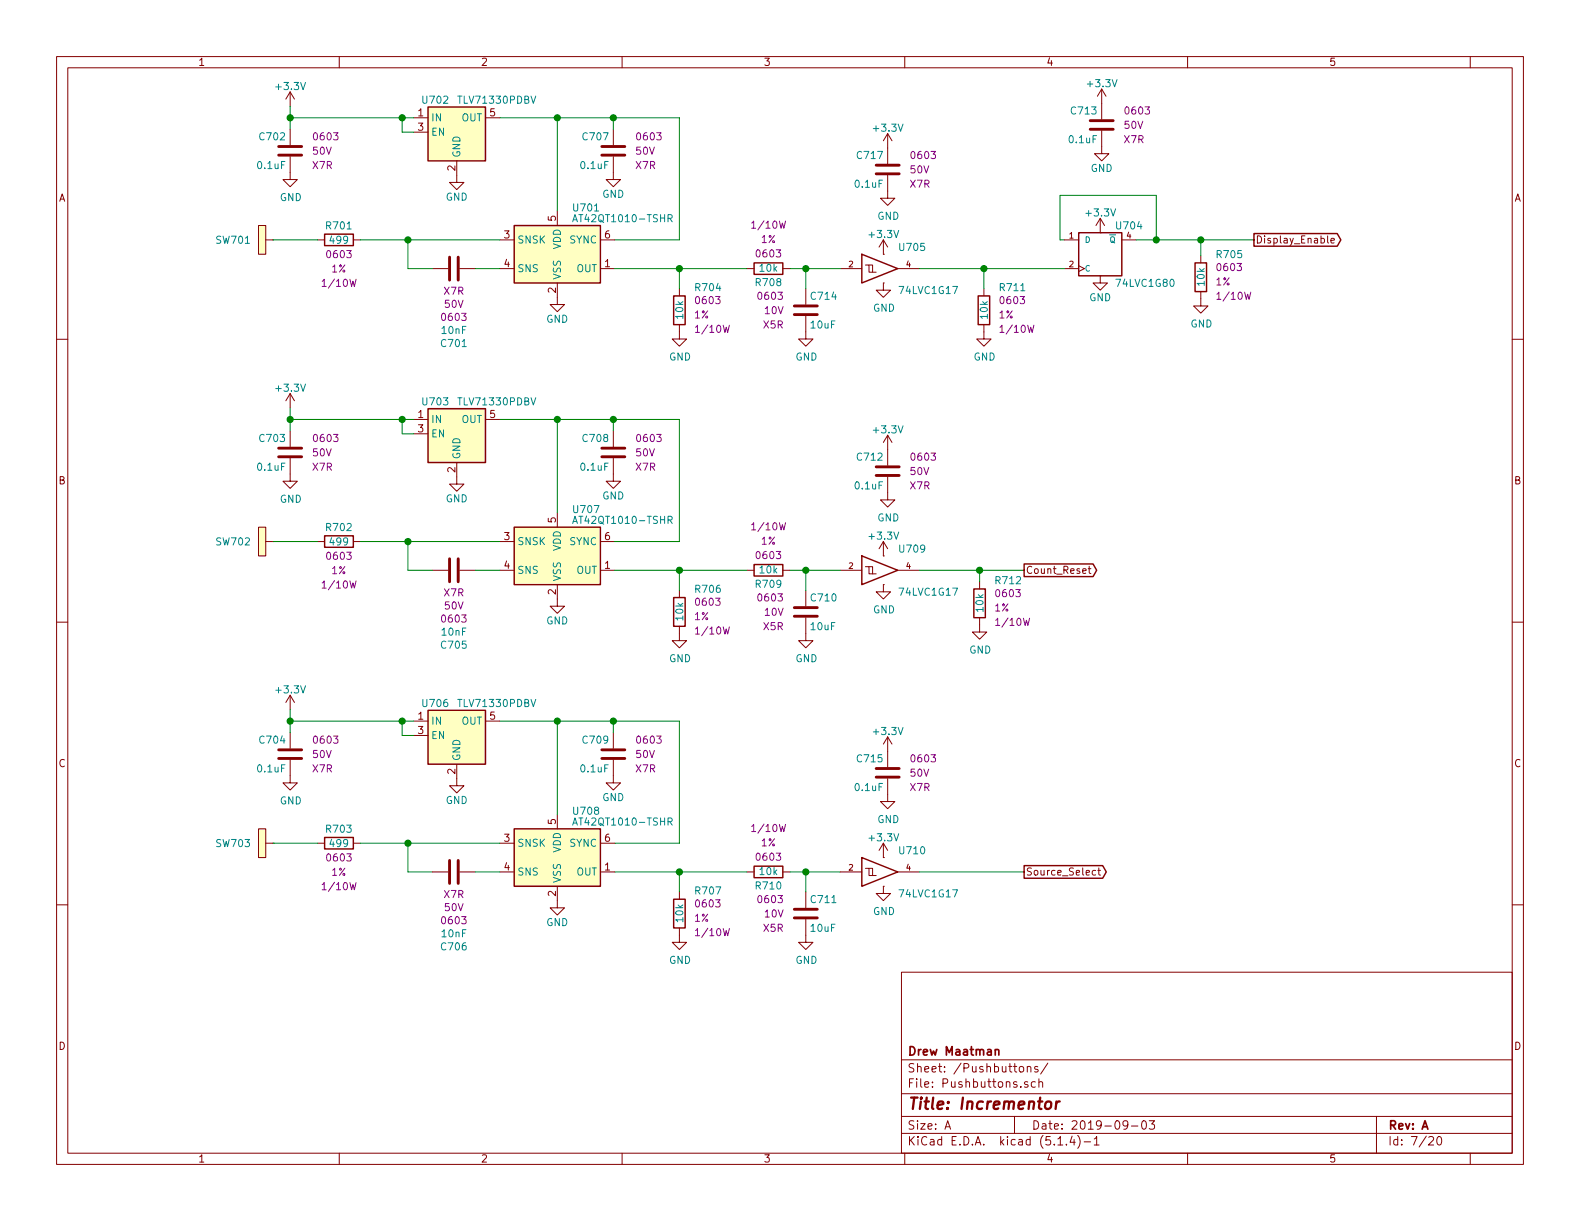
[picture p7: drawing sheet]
<svg xmlns="http://www.w3.org/2000/svg" width="279mm" height="216mm" viewBox="0 0 279 216" stroke-linecap="round" stroke-linejoin="round" font-family="sans-serif">
<g fill="none" stroke="#840000" stroke-width=".18">
<path d="M10 10h259.4v195.9h-259.4zM12 12h255.4v191.9h-255.4zM51.3 16.3l-.8 1.2M51.3 16.3v2.5M51.3 16.3l.8 1.2M60 10v2M110 10v2M160 10v2M194.8 15.7v5.4M194.8 15.7l-.7 1.3M194.8 15.7l.8 1.3M210 10v2"/>
<path d="M260 10v2M45.7 39.9h1.3v5.1h-1.3zM51.3 27.7v4.1h1.3l-1.3 1.2-1.3-1.2h1.3M51.3 22.9v2.8M73.2 20.8h2.5M73.2 23.4h2.5M80.8 28.4v3.9h1.2l-1.2 1.2-1.3-1.2h1.3M85.9 20.8h2.5M98.6 37.3v2.6M108.5 27.7v4.1h1.2l-1.2 1.2-1.3-1.2h1.3M108.5 22.9v2.8M157 31v4.1h1.2l-1.2 1.2-1.3-1.2h1.3"/>
<path d="M157 23.6l-.8 1.3M157 23.6v5.4M157 23.6l.7 1.3M194.6 38.6l-.8 1.3M194.6 38.6v2.5M194.6 38.6l.7 1.3M194.8 23.1v4.1h1.3l-1.3 1.2-1.3-1.2h1.3M10 60h2M47 42.4h1.3M48.3 42.4h.1M56.1 42.4h1.3M62.5 42.4h1.3"/>
<path d="M76.5 47.5h2.7M81.3 47.5h2.8M88.4 42.4h2.5M88.4 47.5h2.5M98.6 50v3.8h-1.3l1.3 1.3 1.2-1.3h-1.2M106.2 42.4h2.5M106.2 47.5h2.5M120.1 57.4v2.5h1.3l-1.3 1.3-1.2-1.3h1.2M120.1 51.1v1.2M132.1 47.5h1.2M138.4 47.5h1.3M142.5 55.9v4h1.3l-1.3 1.3-1.3-1.3h1.3"/>
<path d="M142.5 51.1v2.7M148.6 47.5h3.8M153 46.9h.7v1.2h1.2M153.7 46.9h.6v1.2M156.2 50h.1M156.2 45h.1M156.2 50v1.3h1.3l-1.3 1.3-1.3-1.3h1.3M156.2 42.4v2.6M156.2 42.4l-.8 1.3M156.2 42.4l.8 1.3M158.7 47.5h3.9M174 57.4v2.5h1.3l-1.3 1.3-1.3-1.3h1.3"/>
<path d="M174 51.1v1.2M188.2 42.4h2.6M188.2 47.5h2.6M190.8 47l1 .5-1 .5M194.6 48.8v1.2h1.2l-1.2 1.3-1.3-1.3h1.3M194.6 48.8h.1M194.6 41.1h.1M198.4 42.4h2.5M212.3 51.6v2.5h1.3l-1.3 1.3-1.2-1.3h1.2M212.3 45.2v1.3M234.8 41.7v1.1l.1 .2M235.4 42.5l.6-.1-.1-.2-.4-.1-.1 .2v.6h.5"/>
<path d="M267.4 60h2M51.3 69.6v2.5M51.3 76.2v2.8M51.3 69.6l-.8 1.3M51.3 69.6l.8 1.3M73.2 74.2h2.5M73.2 76.7h2.5M85.9 74.2h2.5M108.5 76.2v2.8M157 77v5.3M157 77l-.8 1.2M157 77l.7 1.2"/>
<path d="M45.7 93.2h1.3v5.1h-1.3zM47 95.8h1.3M48.3 95.8h.1M51.3 81v4.1h1.3l-1.3 1.3-1.3-1.3h1.3M56.1 95.8h1.3M62.5 95.8h1.3M80.8 81.8v3.8h1.2l-1.2 1.3-1.3-1.3h1.3M88.4 95.8h2.5M98.6 90.7v2.5M106.2 95.8h2.5M108.5 81v4.1h1.2l-1.2 1.3-1.3-1.3h1.3M156.2 98.3h.1"/>
<path d="M156.2 95.8v2.5M156.2 95.8l-.8 1.2M156.2 95.8l.8 1.2M157 84.3v4.1h1.2l-1.2 1.3-1.3-1.3h1.3M10 110h2M76.5 100.8h2.7M81.3 100.8h2.8M88.4 100.8h2.5M98.6 103.4v3.8h-1.3l1.3 1.3 1.2-1.3h-1.2M106.2 100.8h2.5M120.1 110.7v2.6h1.3l-1.3 1.3-1.2-1.3h1.2M120.1 104.4v1.3"/>
<path d="M132.1 100.8h1.2M138.4 100.8h1.3M142.5 109.2v4.1h1.3l-1.3 1.3-1.3-1.3h1.3M142.5 104.4v2.8M148.6 100.8h3.8M153 100.2h.7v1.3h1.2M153.7 100.2h.6v1.3M156.2 103.4h.1M156.2 103.4v1.2h1.3l-1.3 1.3-1.3-1.3h1.3M158.7 100.8h3.9M173.2 109.2v2.6h1.3l-1.3 1.2-1.2-1.2h1.2M173.2 102.9v1.2"/>
<path d="M192.4 100.6h.5M192.6 100.1v1.1l.3 .2M267.4 110h2M51.3 134.4v4h1.3l-1.3 1.3-1.3-1.3h1.3M51.3 122.9v2.6M51.3 129.5v2.8M51.3 122.9l-.8 1.3M51.3 122.9l.8 1.3M73.2 127.5h2.5M73.2 130h2.5M80.8 135.1v3.8h1.2l-1.2 1.3-1.3-1.3h1.3M85.9 127.5h2.5"/>
<path d="M108.5 134.4v4h1.2l-1.2 1.3-1.3-1.3h1.3M108.5 129.5v2.8M157 137.7v4h1.2l-1.2 1.3-1.3-1.3h1.3M157 130.3v5.3M157 130.3l-.8 1.3M157 130.3l.7 1.3M10 160h2M45.7 146.6h1.3v5h-1.3zM47 149.1h1.3M48.3 149.1h.1M56.1 149.1h1.3M62.5 149.1h1.3"/>
<path d="M76.5 154.2h2.7M81.3 154.2h2.8M88.4 149.1h2.5M88.4 154.2h2.5M98.6 156.7v3.8h-1.3l1.3 1.3 1.2-1.3h-1.2M98.6 144v2.6M106.2 149.1h2.5M106.2 154.2h2.5M120.1 157.7v1.3M132.1 154.2h1.2M138.4 154.2h1.3M142.5 157.7v2.8"/>
<path d="M148.6 154.2h3.8M153 153.5h.7v1.3h1.2M153.7 153.5h.6v1.3M156.2 156.7v1.3h1.3l-1.3 1.3-1.3-1.3h1.3M156.2 156.7h.1M156.2 151.6h.1M156.2 149.1l-.8 1.3M156.2 149.1v2.5M156.2 149.1l.8 1.3M158.7 154.2h3.9M193.8 153.9h-.4l-.3 .2 .2 .6h.5M194.1 153.9h.5"/>
<path d="M194.3 153.5v1.1l.3 .1M267.4 160h2M120.1 164.1v2.5h1.3l-1.3 1.3-1.2-1.3h1.2M142.5 162.6v4h1.3l-1.3 1.3-1.3-1.3h1.3M159.4 171.9h108v32h-108zM159.4 197.4h108M159.4 193.4h108M159.4 187.4h108M167.1 199.7l.5-1.5 .5 1.5M167.2 199.2h.8M179.4 197.4v3M180.3 188.7l.2-.1 .4 .1v.7l-.2 .2-.4-.2z"/>
<path d="M181.7 188.7l.2-.1h.3l.1 1M181.7 188.6v1M181.7 191.3a.37 .37 0 0 0-.5 .2v.2l.5 .1 .1 .2-.2 .3-.4-.1M183.1 191.3h-.4l-.3 .2v.6l.3 .2 .4-.1M183.5 188.6h-.3l-.2 .2v.2l.5 .1v.4h-.5M183.7 191.4l.1-.1a.37 .37 0 0 1 .6 .2v.8M183.7 190.8v1.5M185.3 188l-1.3 1.9M199.4 198.8l-.1 .2a.48 .48 0 0 1-.6 0v-.7a.48 .48 0 0 1 .6-.1l.1 .1a1.19 1.19 0 0 1-.2 1.3l-.5 .1M200.1 199.1h1.1M202 198.3l.4-.1a.94 .94 0 0 1 0 1.5 .82 .82 0 0 1-.4-1.4zM203.2 198.2h1l-.5 .6 .4 .1v.6l-.2 .2-.7-.2"/>
<path d="M243.4 197.4v6.5M60 203.9v2M110 203.9v2M159.4 200.4h108M160 203.9v2M187.1 202.5h.8M188.6 202.3v.2M189.6 200.9l-.4 1.1h.9M189.9 201.5v1M190.6 200.8a1.71 1.71 0 0 1 0 2.2M191.7 201.9h1.2M193.5 201.4l.4-.4v1.5"/>
<path d="M193.5 202.5h.9M210 203.9v2M252.7 201.1l.2-.1h.3l.3 .4-.9 1.1h.9M254.3 201h.3a.94 .94 0 0 1 0 1.5 .8 .8 0 0 1-.6-.7 .8 .8 0 0 1 .3-.8zM260 203.9v2"/>
</g>
<path d="M185 194.9a.51 .51 0 0 1 .5-.2 .51 .51 0 0 1 .4 .4v.6a.56 .56 0 0 1-.6 .4 .56 .56 0 0 1-.5-.4zM186.8 194.8l-.1 1.3M187.4 194.8a.55 .55 0 0 0-.6 .3" fill="none" stroke="#840000" stroke-width=".41"/>
<path d="M176 185.7l.2-.1h.4v1M176 185.6v1" fill="none" stroke="#840000" stroke-width=".3"/>
<g fill="none" stroke="#840000" stroke-width=".51">
<path d="M49.3 27.4h4M49.3 25.9h4M106.4 27.4h4.1M106.4 25.9h4.1M154.9 30.7h4.1M154.9 29.2h4.1M192.8 22.9h4M192.8 21.3h4M79.5 45.5v4M81 45.5v4M140.5 55.6h4M140.5 54.1h4"/>
<path d="M49.3 79.2h4M106.4 79.2h4.1M49.3 80.8h4M79.5 98.8v4.1M81 98.8v4.1M106.4 80.8h4.1M154.9 84.1h4.1M154.9 82.6h4.1M140.5 109h4M140.5 107.4h4M49.3 134.1h4M49.3 132.6h4"/>
<path d="M106.4 134.1h4.1M106.4 132.6h4.1M154.9 137.4h4.1M154.9 135.9h4.1M79.5 152.1v4.1M81 152.1v4.1M140.5 162.3h4M140.5 160.8h4"/>
</g>
<g fill="#ffffc2" stroke="#ffffc2" stroke-width=".18">
<path d="M90.9 93.2h15.3v10.2h-15.3z"/>
<path d="M45.7 146.6h1.3v5h-1.3z"/>
<path d="M75.7 18.9h10.2v9.5h-10.2z"/>
<path d="M75.7 72.3h10.2v9.5h-10.2z"/>
<path d="M45.7 93.2h1.3v5.1h-1.3z"/>
<path d="M90.9 146.6h15.3v10.1h-15.3z"/>
<path d="M45.7 39.9h1.3v5.1h-1.3z"/>
<path d="M90.9 39.9h15.3v10.1h-15.3z"/>
<path d="M75.7 125.6h10.2v9.5h-10.2z"/>
</g>
<g fill="none" stroke="#840000" stroke-width=".25">
<path d="M75.7 18.9h10.2v9.5h-10.2zM90.9 39.9h15.3v10.1h-15.3zM57.4 41.4h5.1v2h-5.1zM119.1 52.3h2.1v5.1h-2.1zM133.3 46.5h5.1v2h-5.1zM152.4 45l6.3 2.5-6.3 2.5zM173 52.3h2v5.1h-2zM190.8 41.1h7.6v7.7h-7.6zM211.3 46.5h2.1v5.1h-2.1zM221.7 41.3h14.8l.6 1.1-.6 1.1h-14.8zM75.7 72.3h10.2v9.5h-10.2zM57.4 94.7h5.1v2.1h-5.1z"/>
<path d="M90.9 93.2h15.3v10.2h-15.3zM133.3 99.8h5.1v2.1h-5.1zM152.4 98.3l6.3 2.5-6.3 2.6zM181.1 99.7h12.2l.6 1.1-.6 1.2h-12.2zM119.1 105.7h2.1v5h-2.1zM172.2 104.1h2v5.1h-2zM75.7 125.6h10.2v9.5h-10.2zM57.4 148.1h5.1v2h-5.1zM90.9 146.6h15.3v10.1h-15.3zM119.1 159h2.1v5.1h-2.1zM133.3 153.2h5.1v2h-5.1zM152.4 151.6l6.3 2.6-6.3 2.5z"/>
<path d="M181.1 153.1h13.9l.6 1.1-.6 1.1h-13.9z"/>
</g>
<path d="M101.3 39.2l.4-1.3 .4 1.3M101.4 38.9h.6M118.1 38.6h.6l.2-.2-.1-.3-.2-.2h-.5v1.3M118.4 38.6l.5 .6M101.3 92.6l.4-1.3 .4 1.3M101.4 92.2h.6M118.1 91.9h.6l.2-.2-.1-.3-.2-.1h-.5v1.3M118.4 91.9l.5 .7M101.3 145.9l.4-1.3 .4 1.3M101.4 145.5h.6M118.1 145.3l.6-.1 .2-.1-.1-.3-.2-.2h-.5v1.3M118.4 145.3l.5 .6" fill="none" stroke="#008484" stroke-width=".18"/>
<g fill="none" stroke="#008400" stroke-width=".18">
<path d="M51.3 18.8v4.1M51.3 20.8h21.9M71.1 20.8v2.6h2.1M88.4 20.8h31.7v21.6h-11.4M98.6 20.8v16.5M108.5 20.8v2.1M48.3 42.4h7.8M63.8 42.4h24.6M72.1 42.4v5.1h4.4M84.1 47.5h4.3M108.7 47.5h23.4M120.1 47.5v3.6"/>
<path d="M139.7 47.5h8.9M142.5 47.5v3.6M162.6 47.5h25.6M174 47.5v3.6M188.2 42.4h-.7v-7.9h17v7.9M200.9 42.4h20.8M212.3 42.4v2.8M51.3 74.2h21.9M51.3 72.1v4.1M71.1 74.2v2.5h2.1M88.4 74.2h31.7v21.6h-11.4M98.6 74.2v16.5"/>
<path d="M108.5 74.2v2M48.3 95.8h7.8M63.8 95.8h24.6M72.1 95.8v5h4.4M84.1 100.8h4.3M108.7 100.8h23.4M120.1 100.8v3.6M139.7 100.8h8.9M142.5 100.8v3.6M162.6 100.8h18.5M173.2 100.8v2.1M51.3 127.5h21.9"/>
<path d="M51.3 125.5v4M71.1 127.5v2.5h2.1M88.4 127.5h31.7v21.6h-11.4M98.6 127.5v16.5M108.5 127.5v2M48.3 149.1h7.8M63.8 149.1h24.6M72.1 149.1v5.1h4.4M84.1 154.2h4.3M108.7 154.2h23.4M120.1 154.2v3.5M139.7 154.2h8.9"/>
<path d="M142.5 154.2v3.5M162.6 154.2h18.5"/>
</g>
<g fill="#008400" stroke="#008400" stroke-width=".25">
<circle cx="51.3" cy="127.5" r=".51"/>
<circle cx="71.1" cy="20.8" r=".51"/>
<circle cx="120.1" cy="100.8" r=".51"/>
<circle cx="120.1" cy="154.2" r=".51"/>
<circle cx="108.5" cy="127.5" r=".51"/>
<circle cx="71.1" cy="74.2" r=".51"/>
<circle cx="51.3" cy="20.8" r=".51"/>
<circle cx="72.1" cy="42.4" r=".51"/>
<circle cx="142.5" cy="100.8" r=".51"/>
<circle cx="98.6" cy="74.2" r=".51"/>
<circle cx="173.2" cy="100.8" r=".51"/>
<circle cx="51.3" cy="74.2" r=".51"/>
<circle cx="72.1" cy="149.1" r=".51"/>
<circle cx="71.1" cy="127.5" r=".51"/>
<circle cx="98.6" cy="20.8" r=".51"/>
<circle cx="108.5" cy="74.2" r=".51"/>
<circle cx="204.5" cy="42.4" r=".51"/>
<circle cx="142.5" cy="154.2" r=".51"/>
<circle cx="212.3" cy="42.4" r=".51"/>
<circle cx="72.1" cy="95.8" r=".51"/>
<circle cx="120.1" cy="47.5" r=".51"/>
<circle cx="98.6" cy="127.5" r=".51"/>
<circle cx="174" cy="47.5" r=".51"/>
<circle cx="108.5" cy="20.8" r=".51"/>
<circle cx="142.5" cy="47.5" r=".51"/>
</g>
<text font-size="2.8" fill="#840000" x="160.4" y="196.2">Title: Incrementor</text>
<g font-size="2.1" fill="#840000">
<text x="160.4" y="189.6">Sheet: /Pushbuttons/</text>
<text x="160.4" y="186.6">Drew Maatman</text>
<text x="160.4" y="192.3">File: Pushbuttons.sch</text>
<text x="160.4" y="202.5">KiCad E.D.A. kicad (5.1.4)-1</text>
<text x="160.4" y="199.7">Size: A</text>
<text x="182.4" y="199.7">Date: 2019-09-03</text>
<text x="245.4" y="199.7">Rev: A</text>
<text x="245.4" y="202.5">Id: 7/20</text>
</g>
<g font-size="1.8" fill="#840000">
<text x="35" y="11.6">1</text>
<text x="85" y="11.6">2</text>
<text x="135" y="11.6">3</text>
<text x="185" y="11.6">4</text>
<text x="235" y="11.6">5</text>
<text x="73.9" y="20.6">1</text>
<text x="73.9" y="23.1">3</text>
<text x="86.6" y="20.6">5</text>
<text x="10.4" y="35.6">A</text>
<text x="80.5" y="30.2" transform="rotate(-90 80.5 30.2)">2</text>
<text x="267.8" y="35.6">A</text>
<text x="98.3" y="39.1" transform="rotate(-90 98.3 39.1)">5</text>
<text x="89.2" y="42.2">3</text>
<text x="89.2" y="47.2">4</text>
<text x="107" y="47.2">1</text>
<text x="107" y="42.2">6</text>
<text x="222" y="43.1">Display_Enable</text>
<text x="98.3" y="51.8" transform="rotate(-90 98.3 51.8)">2</text>
<text x="73.9" y="73.9">1</text>
<text x="73.9" y="76.5">3</text>
<text x="86.6" y="73.9">5</text>
<text x="80.5" y="83.5" transform="rotate(-90 80.5 83.5)">2</text>
<text x="10.4" y="85.6">B</text>
<text x="267.8" y="85.6">B</text>
<text x="89.2" y="95.5">3</text>
<text x="98.3" y="92.4" transform="rotate(-90 98.3 92.4)">5</text>
<text x="107" y="95.5">6</text>
<text x="89.2" y="100.6">4</text>
<text x="107" y="100.6">1</text>
<text x="181.4" y="101.5">Count_Reset</text>
<text x="98.3" y="105.1" transform="rotate(-90 98.3 105.1)">2</text>
<text x="73.9" y="127.3">1</text>
<text x="73.9" y="129.8">3</text>
<text x="86.6" y="127.3">5</text>
<text x="10.4" y="135.6">C</text>
<text x="80.5" y="136.9" transform="rotate(-90 80.5 136.9)">2</text>
<text x="267.8" y="135.6">C</text>
<text x="89.2" y="148.8">3</text>
<text x="98.3" y="145.8" transform="rotate(-90 98.3 145.8)">5</text>
<text x="107" y="148.8">6</text>
<text x="89.2" y="153.9">4</text>
<text x="107" y="153.9">1</text>
<text x="181.4" y="154.8">Source_Select</text>
<text x="98.3" y="158.5" transform="rotate(-90 98.3 158.5)">2</text>
<text x="10.4" y="185.6">D</text>
<text x="267.8" y="185.6">D</text>
<text x="35" y="205.5">1</text>
<text x="85" y="205.5">2</text>
<text x="135" y="205.5">3</text>
<text x="185" y="205.5">4</text>
<text x="235" y="205.5">5</text>
</g>
<g font-size="1.8" fill="#008484">
<text x="49" y="15.9">+3.3V</text>
<text x="192.5" y="15.4">+3.3V</text>
<text x="74.9" y="18.3">U702</text>
<text x="76.2" y="21.5">IN</text>
<text x="81.3" y="18.3">TLV71330PDBV</text>
<text x="81.6" y="21.5">OUT</text>
<text x="154.6" y="23.3">+3.3V</text>
<text x="189.5" y="20.2">C713</text>
<text x="45.6" y="29.9">0.1uF</text>
<text x="46" y="24.8">C702</text>
<text x="76.2" y="24">EN</text>
<text x="81.4" y="27.9" transform="rotate(-90 81.4 27.9)">GND</text>
<text x="102.8" y="29.9">0.1uF</text>
<text x="103.2" y="24.8">C707</text>
<text x="151.7" y="28.1">C717</text>
<text x="189.2" y="25.3">0.1uF</text>
<text x="49.5" y="35.6">GND</text>
<text x="78.8" y="35.5">GND</text>
<text x="106.5" y="35">GND</text>
<text x="151.3" y="33.2">0.1uF</text>
<text x="192.9" y="30.4">GND</text>
<text x="57.8" y="40.6">R701</text>
<text x="101.5" y="37.4">U701</text>
<text x="102.1" y="39.3">AT42QT1010-TSHR</text>
<text x="155.1" y="38.9">GND</text>
<text x="192.2" y="38.3">+3.3V</text>
<text x="197.5" y="40.6">U704</text>
<text x="38.3" y="43.1">SW701</text>
<text x="58.4" y="43.1">499</text>
<text x="91.4" y="43.1">SNSK</text>
<text x="99.2" y="44.1" transform="rotate(-90 99.2 44.1)">VDD</text>
<text x="100.8" y="43.1">SYNC</text>
<text x="153.9" y="42.1">+3.3V</text>
<text x="159.2" y="44.4">U705</text>
<text x="215.3" y="45.6">R705</text>
<text x="91.4" y="48.1">SNS</text>
<text x="99.2" y="49.5" transform="rotate(-90 99.2 49.5)">VSS</text>
<text x="101.9" y="48.1">OUT</text>
<text x="123.1" y="51.5">R704</text>
<text x="133.8" y="50.6">R708</text>
<text x="134.4" y="48.1">10k</text>
<text x="143.5" y="53">C714</text>
<text x="159.3" y="52">74LVC1G17</text>
<text x="176.9" y="51.5">R711</text>
<text x="192.6" y="53.3">GND</text>
<text x="197.6" y="50.7">74LVC1G80</text>
<text x="213" y="50.5" transform="rotate(-90 213 50.5)">10k</text>
<text x="78.2" y="59.1">10nF</text>
<text x="96.6" y="57.1">GND</text>
<text x="120.8" y="56.3" transform="rotate(-90 120.8 56.3)">10k</text>
<text x="143.5" y="58.1">10uF</text>
<text x="154.4" y="55.1">GND</text>
<text x="174.7" y="56.3" transform="rotate(-90 174.7 56.3)">10k</text>
<text x="210.5" y="57.9">GND</text>
<text x="78.2" y="61.4">C701</text>
<text x="118.3" y="63.8">GND</text>
<text x="140.7" y="63.8">GND</text>
<text x="172.2" y="63.8">GND</text>
<text x="49" y="69.3">+3.3V</text>
<text x="74.9" y="71.7">U703</text>
<text x="81.3" y="71.7">TLV71330PDBV</text>
<text x="76.2" y="74.8">IN</text>
<text x="76.2" y="77.3">EN</text>
<text x="81.6" y="74.8">OUT</text>
<text x="154.6" y="76.6">+3.3V</text>
<text x="45.6" y="83.2">0.1uF</text>
<text x="46" y="78.2">C703</text>
<text x="81.4" y="81.3" transform="rotate(-90 81.4 81.3)">GND</text>
<text x="102.8" y="83.2">0.1uF</text>
<text x="103.2" y="78.2">C708</text>
<text x="151.7" y="81.5">C712</text>
<text x="49.5" y="88.9">GND</text>
<text x="78.8" y="88.8">GND</text>
<text x="106.5" y="88.3">GND</text>
<text x="151.3" y="86.5">0.1uF</text>
<text x="57.8" y="93.9">R702</text>
<text x="101.5" y="90.7">U707</text>
<text x="102.1" y="92.6">AT42QT1010-TSHR</text>
<text x="153.9" y="95.4">+3.3V</text>
<text x="155.1" y="92.2">GND</text>
<text x="38.3" y="96.4">SW702</text>
<text x="58.4" y="96.4">499</text>
<text x="91.4" y="96.4">SNSK</text>
<text x="91.4" y="101.5">SNS</text>
<text x="99.2" y="97.5" transform="rotate(-90 99.2 97.5)">VDD</text>
<text x="100.8" y="96.4">SYNC</text>
<text x="101.9" y="101.5">OUT</text>
<text x="134.4" y="101.4">10k</text>
<text x="159.2" y="97.7">U709</text>
<text x="99.2" y="102.9" transform="rotate(-90 99.2 102.9)">VSS</text>
<text x="123.1" y="104.8">R706</text>
<text x="133.8" y="103.9">R709</text>
<text x="143.5" y="106.3">C710</text>
<text x="159.3" y="105.3">74LVC1G17</text>
<text x="176.2" y="103.3">R712</text>
<text x="78.2" y="112.4">10nF</text>
<text x="96.6" y="110.4">GND</text>
<text x="120.8" y="109.7" transform="rotate(-90 120.8 109.7)">10k</text>
<text x="143.5" y="111.4">10uF</text>
<text x="154.4" y="108.5">GND</text>
<text x="173.9" y="108.1" transform="rotate(-90 173.9 108.1)">10k</text>
<text x="78.2" y="114.7">C705</text>
<text x="118.3" y="117.1">GND</text>
<text x="140.7" y="117.1">GND</text>
<text x="171.4" y="115.6">GND</text>
<text x="49" y="122.6">+3.3V</text>
<text x="74.9" y="125">U706</text>
<text x="81.3" y="125">TLV71330PDBV</text>
<text x="46" y="131.5">C704</text>
<text x="76.2" y="128.1">IN</text>
<text x="76.2" y="130.7">EN</text>
<text x="81.6" y="128.1">OUT</text>
<text x="103.2" y="131.5">C709</text>
<text x="154.6" y="130">+3.3V</text>
<text x="45.6" y="136.6">0.1uF</text>
<text x="81.4" y="134.6" transform="rotate(-90 81.4 134.6)">GND</text>
<text x="102.8" y="136.6">0.1uF</text>
<text x="151.7" y="134.8">C715</text>
<text x="49.5" y="142.2">GND</text>
<text x="78.8" y="142.2">GND</text>
<text x="106.5" y="141.7">GND</text>
<text x="151.3" y="139.9">0.1uF</text>
<text x="38.3" y="149.8">SW703</text>
<text x="57.8" y="147.2">R703</text>
<text x="58.4" y="149.8">499</text>
<text x="91.4" y="149.7">SNSK</text>
<text x="100.8" y="149.7">SYNC</text>
<text x="101.5" y="144.1">U708</text>
<text x="102.1" y="146">AT42QT1010-TSHR</text>
<text x="153.9" y="148.8">+3.3V</text>
<text x="155.1" y="145.5">GND</text>
<text x="91.4" y="154.8">SNS</text>
<text x="99.2" y="150.8" transform="rotate(-90 99.2 150.8)">VDD</text>
<text x="101.9" y="154.8">OUT</text>
<text x="134.4" y="154.7">10k</text>
<text x="159.2" y="151.1">U710</text>
<text x="99.2" y="156.2" transform="rotate(-90 99.2 156.2)">VSS</text>
<text x="123.1" y="158.2">R707</text>
<text x="133.8" y="157.3">R710</text>
<text x="143.5" y="159.7">C711</text>
<text x="154.4" y="161.8">GND</text>
<text x="159.3" y="158.7">74LVC1G17</text>
<text x="78.2" y="165.7">10nF</text>
<text x="96.6" y="163.8">GND</text>
<text x="120.8" y="163" transform="rotate(-90 120.8 163)">10k</text>
<text x="143.5" y="164.8">10uF</text>
<text x="78.2" y="168">C706</text>
<text x="118.3" y="170.4">GND</text>
<text x="140.7" y="170.4">GND</text>
</g>
<g font-size="1.8" fill="#840084">
<text x="198.9" y="22.8">50V</text>
<text x="199.2" y="20.2">0603</text>
<text x="55.3" y="29.9">X7R</text>
<text x="55.4" y="27.4">50V</text>
<text x="55.7" y="24.8">0603</text>
<text x="112.5" y="29.9">X7R</text>
<text x="112.5" y="27.4">50V</text>
<text x="112.8" y="24.8">0603</text>
<text x="161.3" y="28.1">0603</text>
<text x="198.8" y="25.3">X7R</text>
<text x="161" y="33.2">X7R</text>
<text x="161" y="30.7">50V</text>
<text x="133.3" y="40.4">1/10W</text>
<text x="58" y="45.6">0603</text>
<text x="133.9" y="45.5">0603</text>
<text x="134.6" y="43">1%</text>
<text x="215.4" y="47.9">0603</text>
<text x="57.4" y="50.7">1/10W</text>
<text x="58.6" y="48.2">1%</text>
<text x="78.6" y="52.1">X7R</text>
<text x="123.2" y="53.8">0603</text>
<text x="134.2" y="53">0603</text>
<text x="177.1" y="53.8">0603</text>
<text x="215" y="50.5">1%</text>
<text x="215.6" y="53">1/10W</text>
<text x="78.3" y="56.7">0603</text>
<text x="78.7" y="54.4">50V</text>
<text x="122.8" y="56.3">1%</text>
<text x="123.4" y="58.9">1/10W</text>
<text x="135.1" y="58.1">X5R</text>
<text x="135.3" y="55.5">10V</text>
<text x="176.7" y="56.3">1%</text>
<text x="177.3" y="58.9">1/10W</text>
<text x="55.3" y="83.2">X7R</text>
<text x="55.4" y="80.7">50V</text>
<text x="55.7" y="78.2">0603</text>
<text x="112.5" y="83.2">X7R</text>
<text x="112.5" y="80.7">50V</text>
<text x="112.8" y="78.2">0603</text>
<text x="161" y="84">50V</text>
<text x="161.3" y="81.5">0603</text>
<text x="161" y="86.5">X7R</text>
<text x="133.3" y="93.8">1/10W</text>
<text x="58" y="99">0603</text>
<text x="58.6" y="101.5">1%</text>
<text x="133.9" y="98.9">0603</text>
<text x="134.6" y="96.3">1%</text>
<text x="57.4" y="104.1">1/10W</text>
<text x="78.6" y="105.5">X7R</text>
<text x="78.7" y="107.8">50V</text>
<text x="123.2" y="107.1">0603</text>
<text x="134.2" y="106.3">0603</text>
<text x="176.3" y="105.6">0603</text>
<text x="78.3" y="110.1">0603</text>
<text x="122.8" y="109.7">1%</text>
<text x="123.4" y="112.2">1/10W</text>
<text x="135.1" y="111.4">X5R</text>
<text x="135.3" y="108.9">10V</text>
<text x="175.9" y="108.1">1%</text>
<text x="176.5" y="110.7">1/10W</text>
<text x="55.7" y="131.5">0603</text>
<text x="112.8" y="131.5">0603</text>
<text x="55.3" y="136.6">X7R</text>
<text x="55.4" y="134">50V</text>
<text x="112.5" y="136.6">X7R</text>
<text x="112.5" y="134">50V</text>
<text x="161" y="137.3">50V</text>
<text x="161.3" y="134.8">0603</text>
<text x="161" y="139.9">X7R</text>
<text x="133.3" y="147.1">1/10W</text>
<text x="134.6" y="149.7">1%</text>
<text x="58" y="152.3">0603</text>
<text x="58.6" y="154.9">1%</text>
<text x="133.9" y="152.2">0603</text>
<text x="57.4" y="157.4">1/10W</text>
<text x="78.6" y="158.8">X7R</text>
<text x="78.7" y="161.1">50V</text>
<text x="123.2" y="160.5">0603</text>
<text x="134.2" y="159.7">0603</text>
<text x="78.3" y="163.4">0603</text>
<text x="122.8" y="163">1%</text>
<text x="123.4" y="165.5">1/10W</text>
<text x="135.1" y="164.8">X5R</text>
<text x="135.3" y="162.2">10V</text>
</g>
<g font-size="1.4" fill="#840000">
<text x="150.1" y="47.2">2</text>
<text x="160.3" y="47.2">4</text>
<text x="189.1" y="42.2">1</text>
<text x="189.1" y="47.2">2</text>
<text x="199.3" y="42.2">4</text>
<text x="150.1" y="100.6">2</text>
<text x="160.3" y="100.6">4</text>
<text x="150.1" y="153.9">2</text>
<text x="160.3" y="153.9">4</text>
</g>
<g font-size="1.4" fill="#008484">
<text x="191.8" y="42.9">D</text>
<text x="196.3" y="42.9">Q</text>
<text x="191.8" y="48">C</text>
</g>
</svg>
